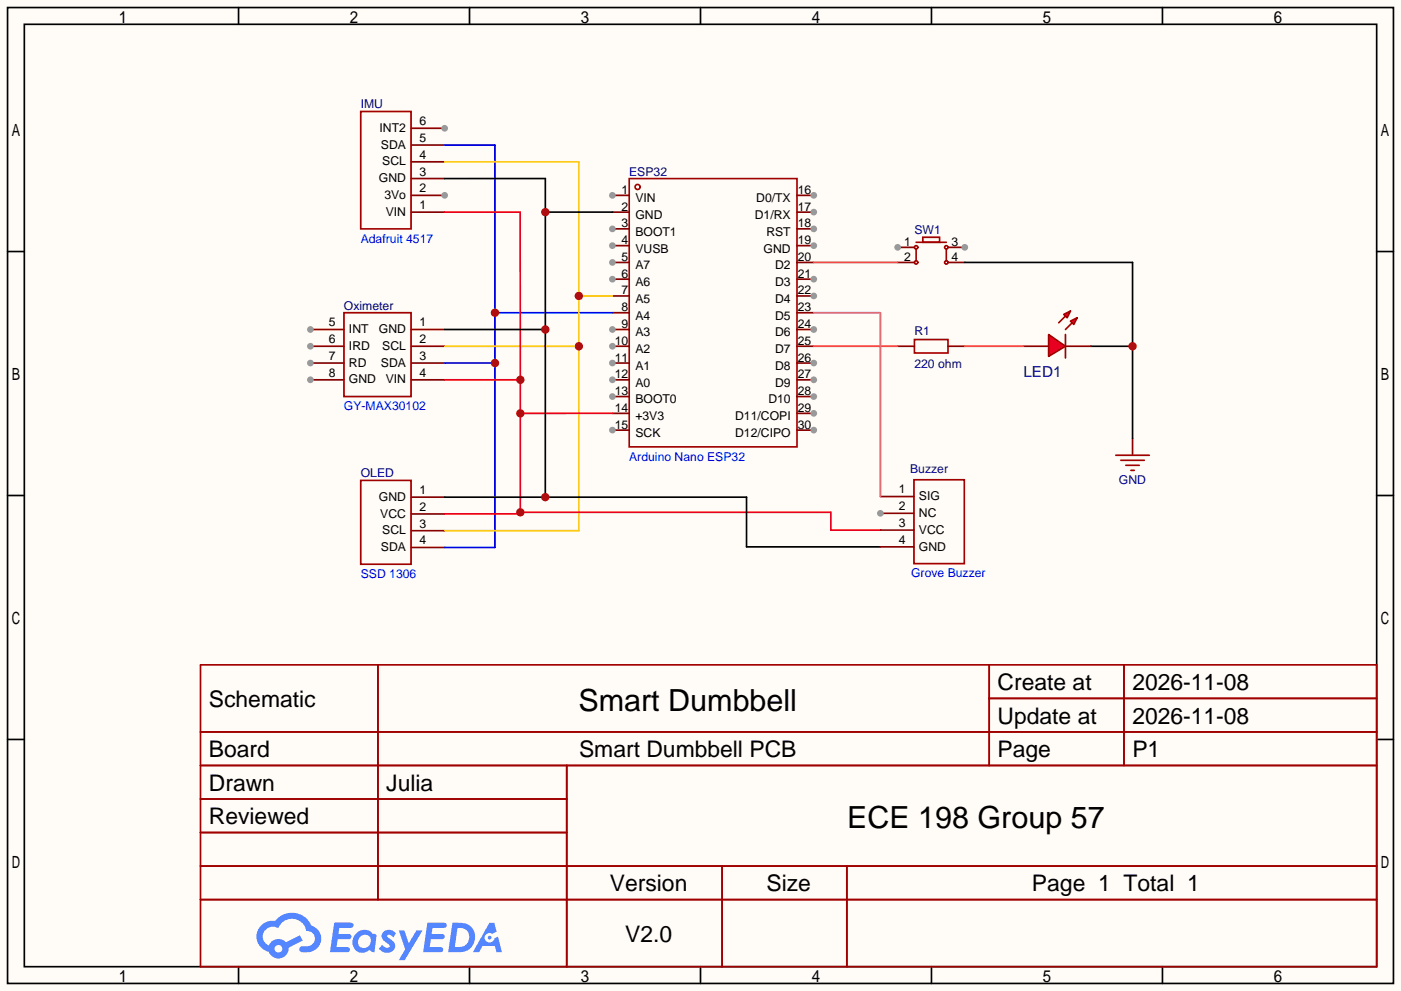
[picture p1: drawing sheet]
<svg xmlns="http://www.w3.org/2000/svg" width="212mm" height="150mm" viewBox="0 0 212 150" stroke-linecap="round" stroke-linejoin="round" font-family="sans-serif">
<path d="M0 0h212.1v150.1h-212.1z" fill="#fffcf7"/>
<g fill="none" stroke="#000" stroke-width=".25">
<path d="M1.1 1.1h209.8v147.9h-209.8zM3.7 3.7h204.7v142.7h-204.7zM36.1 1.1v2.6M71.1 1.1v2.6M106 1.1v2.6M141 1.1v2.6M176 1.1v2.6M1.1 38.1h2.6M208.4 38.1h2.5M1.1 75.1h2.6M208.4 75.1h2.5M1.1 112h2.6"/>
<path d="M208.4 112h2.5M36.1 146.4v2.6M71.1 146.4v2.6M106 146.4v2.6M141 146.4v2.6M176 146.4v2.6"/>
</g>
<g fill="none" stroke="#a10000" stroke-width=".25">
<path d="M30.4 100.7h178v45.7h-178zM30.4 110.9h178M30.4 116h178M57.2 100.7v35.6M85.8 116v30.4M149.8 100.7v15.3M149.8 105.8h58.6M170.2 100.7v15.3M30.4 121h55.4M30.4 131.2h178M30.4 126.1h55.4M30.4 136.3h178"/>
<path d="M109.3 131.2v15.2M128.2 131.2v15.2"/>
</g>
<g fill="#5487ff">
<path d="M58.1 141.1a1.3 1.3 0 0 1 1.8 .3l-.4 .6a.54 .54 0 0 0-.9-.2l.1 .1a2.32 2.32 0 0 1 1.1 1.4 1.36 1.36 0 0 1-1.1 1 1.36 1.36 0 0 1-1.4-.6l.6-.6a.7 .7 0 0 0 1.1 .3l-.1-.3a2.4 2.4 0 0 1-1.1-1.3l.1-.5z"/>
<path d="M60.4 140.9h.8l.7 2 1.2-2h.9l-2.7 4.6h-.9l.9-1.7z"/>
<path d="M50.6 139.8h1.6a1.31 1.31 0 0 1 1.3 .2 .4 .4 0 0 1-.4 .6h-1.7l-.2 .9h1.7a.4 .4 0 0 1 .3 .4 .4 .4 0 0 1-.4 .4h-1.7l-.2 1.2h.9a1.23 1.23 0 0 1 1.1 .2 .39 .39 0 0 1-.3 .5h-2.6z"/>
<path d="M64.7 139.8h1.6a1.32 1.32 0 0 1 1.3 .2 .39 .39 0 0 1-.4 .6h-1.7l-.2 .9h1.7a.4 .4 0 0 1 .3 .4 .4 .4 0 0 1-.4 .4h-1.7l-.1 1.2h.8a1.23 1.23 0 0 1 1.1 .2 .39 .39 0 0 1-.3 .5h-2.6z"/>
<path d="M74.1 139.8h.7l.4 1.3-.7 .4a.75 .75 0 0 0-1.1 .3 .75 .75 0 0 0 .5 1 .75 .75 0 0 0 1-.7l.5-.2 .6 2.3h-.9l-.2-.9h-1.8l-.6 .9h-.9z"/>
<path d="M68.5 139.8l-.6 4.4h1.4a2.27 2.27 0 0 0 2.5-1.6 2.27 2.27 0 0 0-1.3-2.7zM69.3 140.6a1.5 1.5 0 0 1 1.8 1.5 1.5 1.5 0 0 1-2 1.4h-.3z"/>
<path d="M53.9 141.4a1.62 1.62 0 0 0-.4 2.1 1.62 1.62 0 0 0 2.1 .7l.3-.3 .4 .3h.4l.3-2.4-.2-.3h-.1a.57 .57 0 0 1-.6-.4 1.73 1.73 0 0 0-2.2 .3zM54.5 141.9a.96 .96 0 0 1 1.5 0 .96 .96 0 0 1-.3 1.5 .95 .95 0 0 1-1.3-.1 .95 .95 0 0 1 .1-1.4z"/>
<path d="M39.5 140.2a2.37 2.37 0 0 0 1.2 4 1.54 1.54 0 0 0 1.8 1 1.54 1.54 0 0 0 1.2-1.6l2.1-1.1-.4-.8-2.1 1a1.57 1.57 0 0 0-2.6 .5 1.5 1.5 0 0 1-.7-2.1 1.5 1.5 0 0 1 2.1-.5 2.23 2.23 0 0 1 2.3-1.4 2.23 2.23 0 0 1 2 1.8 1.16 1.16 0 0 1 1.3 1.1 1.16 1.16 0 0 1-1.1 1.2h-.7a.47 .47 0 0 0-.6 .4 .47 .47 0 0 0 .4 .6 2.26 2.26 0 0 0 2.9-2.6 2.12 2.12 0 0 0-1.5-1.5 3.2 3.2 0 0 0-5.4-.7h-.4a2.55 2.55 0 0 0-1.8 .7zM41.6 143.7a.58 .58 0 0 1 1.1 0 .58 .58 0 0 1-1.1 0z"/>
<circle cx="74.1" cy="142" r=".28"/>
</g>
<g fill="none" stroke="#a10000" stroke-width=".25">
<path d="M95.2 27.1h25.4v40.6h-25.4z"/>
<circle cx="96.5" cy="28.3" r=".38"/>
</g>
<path d="M92.7 60.1h2.6" fill="none" stroke="#870000" stroke-width=".25"/>
<circle cx="92.7" cy="60.1" r=".51" fill="#999"/>
<path d="M92.7 34.7h2.6" fill="none" stroke="#870000" stroke-width=".25"/>
<circle cx="92.7" cy="34.7" r=".51" fill="#999"/>
<path d="M92.7 62.6h2.6M92.7 65.2h2.6" fill="none" stroke="#870000" stroke-width=".25"/>
<circle cx="92.7" cy="65.2" r=".51" fill="#999"/>
<path d="M92.7 37.2h2.6" fill="none" stroke="#870000" stroke-width=".25"/>
<circle cx="92.7" cy="37.2" r=".51" fill="#999"/>
<path d="M92.7 57.5h2.6" fill="none" stroke="#870000" stroke-width=".25"/>
<circle cx="92.7" cy="57.5" r=".51" fill="#999"/>
<path d="M92.7 55h2.6" fill="none" stroke="#870000" stroke-width=".25"/>
<circle cx="92.7" cy="55" r=".51" fill="#999"/>
<path d="M92.7 52.5h2.6" fill="none" stroke="#870000" stroke-width=".25"/>
<circle cx="92.7" cy="52.5" r=".51" fill="#999"/>
<path d="M92.7 49.9h2.6" fill="none" stroke="#870000" stroke-width=".25"/>
<circle cx="92.7" cy="49.9" r=".51" fill="#999"/>
<path d="M92.7 47.4h2.6M92.7 44.8h2.6M92.7 42.3h2.6" fill="none" stroke="#870000" stroke-width=".25"/>
<circle cx="92.7" cy="42.3" r=".51" fill="#999"/>
<path d="M92.7 39.8h2.6" fill="none" stroke="#870000" stroke-width=".25"/>
<circle cx="92.7" cy="39.8" r=".51" fill="#999"/>
<path d="M92.7 32.1h2.6M92.7 29.6h2.6" fill="none" stroke="#870000" stroke-width=".25"/>
<circle cx="92.7" cy="29.6" r=".51" fill="#999"/>
<path d="M120.7 34.7h2.5" fill="none" stroke="#870000" stroke-width=".25"/>
<circle cx="123.2" cy="34.7" r=".51" fill="#999"/>
<path d="M120.7 37.2h2.5" fill="none" stroke="#870000" stroke-width=".25"/>
<circle cx="123.2" cy="37.2" r=".51" fill="#999"/>
<path d="M120.7 65.2h2.5" fill="none" stroke="#870000" stroke-width=".25"/>
<circle cx="123.2" cy="65.2" r=".51" fill="#999"/>
<path d="M120.7 62.6h2.5" fill="none" stroke="#870000" stroke-width=".25"/>
<circle cx="123.2" cy="62.6" r=".51" fill="#999"/>
<path d="M120.7 60.1h2.5" fill="none" stroke="#870000" stroke-width=".25"/>
<circle cx="123.2" cy="60.1" r=".51" fill="#999"/>
<path d="M120.7 57.5h2.5" fill="none" stroke="#870000" stroke-width=".25"/>
<circle cx="123.2" cy="57.5" r=".51" fill="#999"/>
<path d="M120.7 55h2.5" fill="none" stroke="#870000" stroke-width=".25"/>
<circle cx="123.2" cy="55" r=".51" fill="#999"/>
<path d="M120.7 52.5h2.5M120.7 49.9h2.5" fill="none" stroke="#870000" stroke-width=".25"/>
<circle cx="123.2" cy="49.9" r=".51" fill="#999"/>
<path d="M120.7 47.4h2.5M120.7 44.8h2.5" fill="none" stroke="#870000" stroke-width=".25"/>
<circle cx="123.2" cy="44.8" r=".51" fill="#999"/>
<path d="M120.7 42.3h2.5" fill="none" stroke="#870000" stroke-width=".25"/>
<circle cx="123.2" cy="42.3" r=".51" fill="#999"/>
<path d="M120.7 39.8h2.5M120.7 32.1h2.5" fill="none" stroke="#870000" stroke-width=".25"/>
<circle cx="123.2" cy="32.1" r=".51" fill="#999"/>
<path d="M120.7 29.6h2.5" fill="none" stroke="#870000" stroke-width=".25"/>
<circle cx="123.2" cy="29.6" r=".51" fill="#999"/>
<path d="M143.5 39.8h2.6M143.5 37.5h2.6" fill="none" stroke="#870000" stroke-width=".25"/>
<circle cx="146.1" cy="37.5" r=".51" fill="#999"/>
<path d="M135.9 39.8h2.5M135.9 37.5h2.5" fill="none" stroke="#870000" stroke-width=".25"/>
<circle cx="135.9" cy="37.5" r=".51" fill="#999"/>
<g fill="none" stroke="#a10000" stroke-width=".25">
<path d="M138.7 36.7h4.6M138.7 37.7v1.8M139.7 35.9h2.5v.8h-2.5zM143.3 37.7v1.8M168.9 69h5.1M169.7 69.7h3.5M170.4 70.5h2.1M171.2 71.2h.5"/>
<circle cx="138.7" cy="39.8" r=".25"/>
<circle cx="138.7" cy="37.5" r=".25"/>
<circle cx="143.3" cy="39.8" r=".25"/>
<circle cx="143.3" cy="37.5" r=".25"/>
</g>
<path d="M123.2 39.8h12.7" fill="none" stroke="#f60" stroke-width=".25"/>
<path d="M171.5 66.4v2.6" fill="none" stroke="#870000" stroke-width=".25"/>
<path d="M146.1 39.8h25.4v26.6M165.1 52.5h6.4" fill="none" stroke="#000" stroke-width=".25"/>
<circle cx="171.5" cy="52.5" r=".63" fill="#c00"/>
<path d="M154.9 52.5h3.9M161.3 52.5h3.8" fill="none" stroke="#870000" stroke-width=".25"/>
<path d="M161.3 50.7v3.5" fill="none" stroke="#a10000" stroke-width=".25"/>
<g fill="#f00" stroke="#a10000" stroke-width=".25">
<path d="M158.8 50.7l2.5 1.8-2.5 1.5z"/>
<path d="M161 47.6l1.1-.5-.6 1z"/>
<path d="M162.1 48.6l1-.5-.5 1z"/>
</g>
<path d="M138.4 51.4h5.1v2.1h-5.1zM161.3 47.9l-1 1M162.3 48.9l-1 1" fill="none" stroke="#a10000" stroke-width=".25"/>
<path d="M62.2 32.1h5.1M62.2 29.6h5.1M135.9 52.5h2.5M143.5 52.5h2.6" fill="none" stroke="#870000" stroke-width=".25"/>
<path d="M123.2 52.5h12.7M146.1 52.5h8.8" fill="none" stroke="#f60" stroke-width=".25"/>
<circle cx="67.3" cy="29.6" r=".51" fill="#999"/>
<path d="M62.2 19.4h5.1M62.2 27.1h5.1M62.2 24.5h5.1M62.2 22h5.1" fill="none" stroke="#870000" stroke-width=".25"/>
<circle cx="67.3" cy="19.4" r=".51" fill="#999"/>
<path d="M54.6 16.9h7.6v17.8h-7.6z" fill="none" stroke="#a10000" stroke-width=".25"/>
<path d="M47 49.9h5.1M62.2 49.9h5.1M62.2 52.5h5.1M62.2 55h5.1M62.2 57.5h5.1" fill="none" stroke="#870000" stroke-width=".25"/>
<circle cx="47" cy="49.9" r=".51" fill="#999"/>
<path d="M47 52.5h5.1" fill="none" stroke="#870000" stroke-width=".25"/>
<circle cx="47" cy="52.5" r=".51" fill="#999"/>
<path d="M47 55h5.1" fill="none" stroke="#870000" stroke-width=".25"/>
<circle cx="47" cy="55" r=".51" fill="#999"/>
<path d="M47 57.5h5.1" fill="none" stroke="#870000" stroke-width=".25"/>
<circle cx="47" cy="57.5" r=".51" fill="#999"/>
<path d="M52.1 47.4h10.1v12.7h-10.1zM54.6 72.8h7.6v12.7h-7.6z" fill="none" stroke="#a10000" stroke-width=".25"/>
<path d="M62.2 75.3h5.1M62.2 77.9h5.1M62.2 80.4h5.1M62.2 82.9h5.1" fill="none" stroke="#870000" stroke-width=".25"/>
<path d="M67.3 22h7.6v60.9h-7.6M67.3 55h7.6M74.9 47.4h17.8" fill="none" stroke="#00f" stroke-width=".25"/>
<g fill="#c00">
<circle cx="74.9" cy="55" r=".63"/>
<circle cx="74.9" cy="47.4" r=".63"/>
</g>
<path d="M67.3 24.5h20.3v55.9h-20.3M67.3 52.5h20.3M87.6 44.8h5.1" fill="none" stroke="#fc0" stroke-width=".25"/>
<g fill="#c00">
<circle cx="87.6" cy="44.8" r=".63"/>
<circle cx="87.6" cy="52.5" r=".63"/>
</g>
<path d="M67.3 32.1h11.4l.1 25.4M67.3 57.5h11.5M78.8 57.5v20.4h-11.5M78.8 77.6h47v2.7h7.5M92.7 62.6h-13.9" fill="none" stroke="#f00" stroke-width=".25"/>
<g fill="#c00">
<circle cx="78.8" cy="62.6" r=".63"/>
<circle cx="78.8" cy="57.5" r=".63"/>
<circle cx="78.8" cy="77.6" r=".63"/>
</g>
<path d="M67.3 27.1l15.3-.1v48.3M82.6 32.1h10.1M67.3 49.9h15.3M67.3 75.3h45.7v7.5h20.3" fill="none" stroke="#000" stroke-width=".25"/>
<g fill="#c00">
<circle cx="82.6" cy="32.1" r=".64"/>
<circle cx="82.6" cy="49.9" r=".64"/>
<circle cx="82.6" cy="75.3" r=".63"/>
</g>
<path d="M138.4 72.7h7.6v12.7h-7.6z" fill="none" stroke="#a10000" stroke-width=".25"/>
<path d="M133.3 75.2h5.1M133.3 77.8h5.1" fill="none" stroke="#870000" stroke-width=".25"/>
<circle cx="133.3" cy="77.8" r=".51" fill="#999"/>
<path d="M133.3 80.3h5.1M133.3 82.8h5.1" fill="none" stroke="#870000" stroke-width=".25"/>
<path d="M123.2 47.4h10.1v27.8" fill="none" stroke="#c0c" stroke-width=".25"/>
<g font-size="4.6">
<text x="87.6" y="107.6">Smart Dumbbell</text>
<text x="128.2" y="125.4">ECE 198 Group 57</text>
</g>
<g font-size="3.5">
<text x="31.6" y="107.1">Schematic</text>
<text x="151" y="104.5">Create at</text>
<text x="171.4" y="104.5">2026-11-08</text>
<text x="151" y="109.6">Update at</text>
<text x="171.4" y="109.6">2026-11-08</text>
<text x="31.6" y="114.7">Board</text>
<text x="31.6" y="119.8">Drawn</text>
<text x="58.5" y="119.8">Julia</text>
<text x="87.7" y="114.7">Smart Dumbbell PCB</text>
<text x="151" y="114.7">Page</text>
<text x="171.4" y="114.7">P1</text>
<text x="31.6" y="124.8">Reviewed</text>
<text x="92.3" y="135">Version</text>
<text x="116" y="135">Size</text>
<text x="156.2" y="135">Page 1 Total 1</text>
<text x="94.6" y="142.6">V2.0</text>
</g>
<text font-size="2.3" fill="#000080" x="154.9" y="57.1">LED1</text>
<g font-size="1.8" fill="#000080">
<text x="54.6" y="16.4">IMU</text>
<text x="95.2" y="26.6">ESP32</text>
<text x="138.4" y="35.5">SW1</text>
<text x="52.1" y="46.9">Oximeter</text>
<text x="138.4" y="50.7">R1</text>
<text x="138.4" y="55.8">220 ohm</text>
<text x="137.8" y="71.7">Buzzer</text>
<text x="54.6" y="72.3">OLED</text>
<text x="169.4" y="73.3">GND</text>
</g>
<g font-size="1.8">
<text x="57.5" y="20">INT2</text>
<text x="57.7" y="22.5">SDA</text>
<text x="63.5" y="21.5">5</text>
<text x="63.5" y="19">6</text>
<text x="57.4" y="27.6">GND</text>
<text x="57.9" y="25.1">SCL</text>
<text x="63.5" y="29.1">2</text>
<text x="63.5" y="26.6">3</text>
<text x="63.5" y="24">4</text>
<text x="94.1" y="29.4">1</text>
<text x="120.8" y="29.4">16</text>
<text x="58.2" y="30.1">3Vo</text>
<text x="58.4" y="32.7">VIN</text>
<text x="63.5" y="31.7">1</text>
<text x="94.1" y="34.4">3</text>
<text x="94.1" y="31.9">2</text>
<text x="96.2" y="35.7">BOOT1</text>
<text x="96.2" y="33.2">GND</text>
<text x="96.2" y="30.6">VIN</text>
<text x="114.3" y="33.2">D1/RX</text>
<text x="114.5" y="30.6">D0/TX</text>
<text x="116" y="35.7">RST</text>
<text x="120.8" y="34.4">18</text>
<text x="120.8" y="31.9">17</text>
<text x="94.1" y="37">4</text>
<text x="94.1" y="39.5">5</text>
<text x="96.2" y="38.3">VUSB</text>
<text x="96.2" y="40.8">A7</text>
<text x="115.6" y="38.3">GND</text>
<text x="117.4" y="40.8">D2</text>
<text x="120.8" y="37">19</text>
<text x="120.8" y="39.5">20</text>
<text x="136.9" y="39.5">2</text>
<text x="136.9" y="37.3">1</text>
<text x="144" y="39.5">4</text>
<text x="144" y="37.3">3</text>
<text x="94.1" y="47.1">8</text>
<text x="94.1" y="44.6">7</text>
<text x="94.1" y="42.1">6</text>
<text x="96.2" y="45.9">A5</text>
<text x="96.2" y="43.3">A6</text>
<text x="117.4" y="45.9">D4</text>
<text x="117.4" y="43.3">D3</text>
<text x="120.8" y="47.1">23</text>
<text x="120.8" y="44.6">22</text>
<text x="120.8" y="42.1">21</text>
<text x="49.8" y="49.4">5</text>
<text x="49.8" y="52">6</text>
<text x="52.8" y="50.5">INT</text>
<text x="52.8" y="53">IRD</text>
<text x="57.4" y="50.5">GND</text>
<text x="57.9" y="53">SCL</text>
<text x="63.5" y="49.4">1</text>
<text x="63.5" y="52">2</text>
<text x="93.1" y="52.2">10</text>
<text x="94.1" y="49.7">9</text>
<text x="96.2" y="53.5">A2</text>
<text x="96.2" y="51">A3</text>
<text x="96.2" y="48.4">A4</text>
<text x="117.4" y="53.5">D7</text>
<text x="117.4" y="51">D6</text>
<text x="117.4" y="48.4">D5</text>
<text x="120.8" y="52.2">25</text>
<text x="120.8" y="49.7">24</text>
<text x="49.8" y="54.5">7</text>
<text x="49.8" y="57.1">8</text>
<text x="52.8" y="55.5">RD</text>
<text x="52.8" y="58.1">GND</text>
<text x="57.7" y="55.5">SDA</text>
<text x="58.4" y="58.1">VIN</text>
<text x="63.5" y="54.5">3</text>
<text x="63.5" y="57.1">4</text>
<text x="93.1" y="59.8">13</text>
<text x="93.1" y="57.3">12</text>
<text x="93.1" y="54.8">11</text>
<text x="96.2" y="58.6">A0</text>
<text x="96.2" y="56">A1</text>
<text x="117.4" y="58.6">D9</text>
<text x="117.4" y="56">D8</text>
<text x="120.8" y="59.8">28</text>
<text x="120.8" y="57.3">27</text>
<text x="120.8" y="54.8">26</text>
<text x="93.1" y="62.4">14</text>
<text x="93.1" y="64.9">15</text>
<text x="96.2" y="61.1">BOOT0</text>
<text x="96.2" y="63.7">+3V3</text>
<text x="111.3" y="63.7">D11/COPI</text>
<text x="116.3" y="61.1">D10</text>
<text x="120.8" y="64.9">30</text>
<text x="120.8" y="62.4">29</text>
<text x="96.2" y="66.2">SCK</text>
<text x="111.3" y="66.2">D12/CIPO</text>
<text x="57.4" y="75.9">GND</text>
<text x="63.5" y="74.8">1</text>
<text x="63.5" y="77.4">2</text>
<text x="136.1" y="74.8">1</text>
<text x="136.1" y="77.3">2</text>
<text x="139.1" y="75.8">SIG</text>
<text x="57.6" y="78.4">VCC</text>
<text x="57.7" y="83.5">SDA</text>
<text x="57.9" y="80.9">SCL</text>
<text x="63.5" y="79.9">3</text>
<text x="63.5" y="82.5">4</text>
<text x="136.1" y="79.8">3</text>
<text x="136.1" y="82.4">4</text>
<text x="139.1" y="78.3">NC</text>
<text x="139.1" y="80.8">VCC</text>
<text x="139.1" y="83.4">GND</text>
</g>
<g font-size="1.8" fill="#00f">
<text x="54.6" y="36.7">Adafruit 4517</text>
<text x="52.1" y="62.1">GY-MAX30102</text>
<text x="95.2" y="69.8">Arduino Nano ESP32</text>
<text x="54.6" y="87.5">SSD 1306</text>
<text x="137.9" y="87.5">Grove Buzzer</text>
</g>
</svg>
